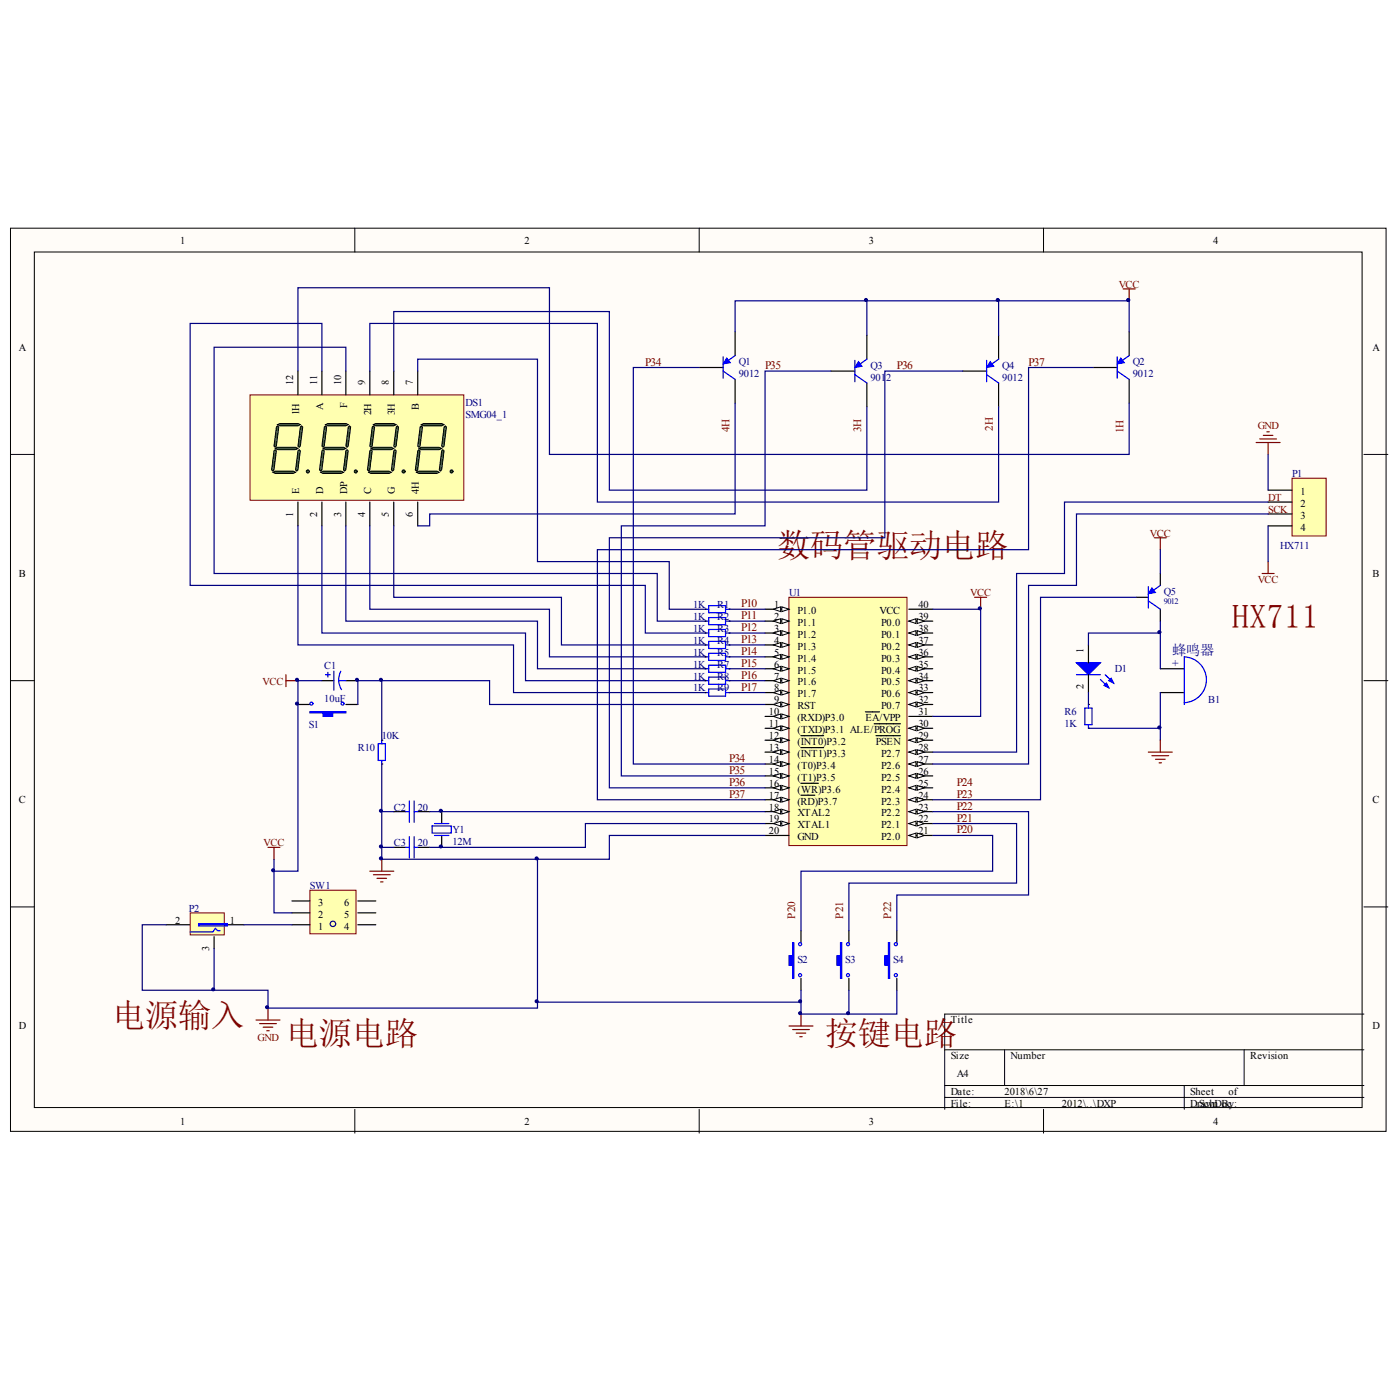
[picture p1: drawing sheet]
<svg xmlns="http://www.w3.org/2000/svg" width="100mm" height="98mm" viewBox="0 0 100 98" stroke-linecap="round" stroke-linejoin="round" font-family="sans-serif">
<g fill="#fffcf8" stroke="#000" stroke-width=".07">
<path d="M.7 16.3h98.1v64.3h-98.1z"/>
<path d="M2.4 18h94.7v60.9h-94.7z"/>
</g>
<g fill="none" stroke="#000" stroke-width=".07">
<path d="M25.3 16.3v1.7M49.9 16.3v1.7M74.4 16.3v1.7M.7 32.4h1.8M97.3 32.4h1.7M.7 48.5h1.8M97.3 48.5h1.7M.7 64.6h1.8M25.3 79.1v1.7M49.9 79.1v1.7M67.4 74.8h29.9M67.4 77.4h29.9"/>
<path d="M67.4 78.2h29.9M71.6 74.8v2.6M74.4 79.1v1.7M84.5 77.4v1.7M88.7 74.8v2.6M97.3 64.6h1.7M97.3 72.3h-29.9v6.8"/>
</g>
<path d="M49.9 26.2h1.7M52.4 23.6v1.7M52.4 27v1.7M59.3 26.4h1.7M61.8 23.9v1.7M61.8 27.3v1.7M68.7 26.4h1.7M71.2 23.9v1.7M71.2 27.3v1.7M78 26.2h1.7M80.5 23.6v1.7M80.5 27v1.7" fill="none" stroke="#000" stroke-width=".09"/>
<path d="M51.6 25.4v1.6M51.6 26.4l.8 .6M52.4 25.3l-.6 .5M61 25.7v1.5M61 26.7l.8 .6M61.8 25.6l-.6 .4M70.4 25.7v1.5M70.4 26.7l.8 .6M71.2 25.6l-.6 .4M79.7 25.4v1.6M79.7 26.4l.8 .6M80.5 25.3l-.6 .5" fill="none" stroke="#00f" stroke-width=".09"/>
<g fill="#00f" stroke="#00f" stroke-width=".07">
<path d="M51.8 25.5l.3 .4h-.5z"/>
<path d="M61.2 25.8l.3 .3-.5 .1z"/>
<path d="M70.6 25.8l.3 .3-.5 .1z"/>
<path d="M79.9 25.5l.3 .4h-.5z"/>
</g>
<path d="M80.1 20.6h.8M80.5 20.6v.8" fill="none" stroke="#800000" stroke-width=".09"/>
<path d="M56.3 42.6h8.4v17.7h-8.4z" fill="#ffffb0" stroke="#800000" stroke-width=".07"/>
<path d="M54.6 43.4h1.7" fill="none" stroke="#000" stroke-width=".09"/>
<g fill="#fffcf8" stroke="#000" stroke-width=".07">
<path d="M55.8 43.3l.5 .1-.5 .2z"/>
<path d="M55.2 43.4l.5-.1v.3z"/>
</g>
<path d="M54.6 44.3h1.7" fill="none" stroke="#000" stroke-width=".09"/>
<g fill="#fffcf8" stroke="#000" stroke-width=".07">
<path d="M55.8 44.1l.5 .2-.5 .1z"/>
<path d="M55.2 44.3l.5-.2v.3z"/>
</g>
<path d="M54.6 45.1h1.7" fill="none" stroke="#000" stroke-width=".09"/>
<g fill="#fffcf8" stroke="#000" stroke-width=".07">
<path d="M55.8 44.9l.5 .2-.5 .2z"/>
<path d="M55.2 45.1l.5-.2v.4z"/>
</g>
<path d="M54.6 46h1.7" fill="none" stroke="#000" stroke-width=".09"/>
<g fill="#fffcf8" stroke="#000" stroke-width=".07">
<path d="M55.8 45.8l.5 .2-.5 .1z"/>
<path d="M55.2 46l.5-.2v.3z"/>
</g>
<path d="M54.6 46.8h1.7" fill="none" stroke="#000" stroke-width=".09"/>
<g fill="#fffcf8" stroke="#000" stroke-width=".07">
<path d="M55.8 46.6l.5 .2-.5 .2z"/>
<path d="M55.2 46.8l.5-.2v.4z"/>
</g>
<path d="M54.6 47.7h1.7" fill="none" stroke="#000" stroke-width=".09"/>
<g fill="#fffcf8" stroke="#000" stroke-width=".07">
<path d="M55.8 47.5l.5 .2-.5 .1z"/>
<path d="M55.2 47.7l.5-.2v.3z"/>
</g>
<path d="M54.6 48.5h1.7" fill="none" stroke="#000" stroke-width=".09"/>
<g fill="#fffcf8" stroke="#000" stroke-width=".07">
<path d="M55.8 48.3l.5 .2-.5 .2z"/>
<path d="M55.2 48.5l.5-.2v.4z"/>
</g>
<path d="M54.6 49.4h1.7" fill="none" stroke="#000" stroke-width=".09"/>
<g fill="#fffcf8" stroke="#000" stroke-width=".07">
<path d="M55.8 49.2l.5 .2-.5 .1z"/>
<path d="M55.2 49.4l.5-.2v.3z"/>
</g>
<path d="M54.6 50.2h1.7" fill="none" stroke="#000" stroke-width=".09"/>
<g fill="#fffcf8" stroke="#000" stroke-width=".07">
<path d="M55.8 50l.5 .2-.5 .2z"/>
<path d="M55.2 50.2l.5-.2v.4z"/>
</g>
<path d="M54.6 51.1h1.7" fill="none" stroke="#000" stroke-width=".09"/>
<g fill="#fffcf8" stroke="#000" stroke-width=".07">
<path d="M55.8 50.9l.5 .2-.5 .1z"/>
<path d="M55.2 51.1l.5-.2v.3z"/>
</g>
<path d="M54.6 51.9h1.7" fill="none" stroke="#000" stroke-width=".09"/>
<g fill="#fffcf8" stroke="#000" stroke-width=".07">
<path d="M55.8 51.7l.5 .2-.5 .2z"/>
<path d="M55.2 51.9l.5-.2v.4z"/>
</g>
<path d="M54.6 52.8h1.7" fill="none" stroke="#000" stroke-width=".09"/>
<g fill="#fffcf8" stroke="#000" stroke-width=".07">
<path d="M55.8 52.6l.5 .2-.5 .1z"/>
<path d="M55.2 52.8l.5-.2v.3z"/>
</g>
<path d="M54.6 53.6h1.7M57.1 52.4h1.6" fill="none" stroke="#000" stroke-width=".09"/>
<g fill="#fffcf8" stroke="#000" stroke-width=".07">
<path d="M55.8 53.4l.5 .2-.5 .2z"/>
<path d="M55.2 53.6l.5-.2v.4z"/>
</g>
<path d="M54.6 54.5h1.7M57.1 53.3h1.6" fill="none" stroke="#000" stroke-width=".09"/>
<g fill="#fffcf8" stroke="#000" stroke-width=".07">
<path d="M55.8 54.3l.5 .2-.5 .1z"/>
<path d="M55.2 54.5l.5-.2v.3z"/>
</g>
<path d="M54.6 55.3h1.7" fill="none" stroke="#000" stroke-width=".09"/>
<g fill="#fffcf8" stroke="#000" stroke-width=".07">
<path d="M55.8 55.1l.5 .2-.5 .2z"/>
<path d="M55.2 55.3l.5-.2v.4z"/>
</g>
<path d="M54.6 56.2h1.7" fill="none" stroke="#000" stroke-width=".09"/>
<g fill="#fffcf8" stroke="#000" stroke-width=".07">
<path d="M55.8 56l.5 .2-.5 .1z"/>
<path d="M55.2 56.2l.5-.2v.3z"/>
</g>
<path d="M54.6 57h1.7M57.1 55.8h1.3" fill="none" stroke="#000" stroke-width=".09"/>
<g fill="#fffcf8" stroke="#000" stroke-width=".07">
<path d="M55.8 56.8l.5 .2-.5 .2z"/>
<path d="M55.2 57l.5-.2v.4z"/>
</g>
<path d="M54.6 57.8h1.7M57.1 56.7h1" fill="none" stroke="#000" stroke-width=".09"/>
<g fill="#fffcf8" stroke="#000" stroke-width=".07">
<path d="M55.8 57.7l.5 .1-.5 .2z"/>
<path d="M55.2 57.8l.5-.1v.3z"/>
</g>
<path d="M54.6 58.7h1.7" fill="none" stroke="#000" stroke-width=".09"/>
<g fill="#fffcf8" stroke="#000" stroke-width=".07">
<path d="M55.8 58.5l.5 .2-.5 .2z"/>
<path d="M55.2 58.7l.5-.2v.4z"/>
</g>
<path d="M54.6 59.5h1.7M64.8 59.5h1.7" fill="none" stroke="#000" stroke-width=".09"/>
<g fill="#fffcf8" stroke="#000" stroke-width=".07">
<path d="M64.8 59.5l.5-.1v.3z"/>
<path d="M65.4 59.4l.5 .1-.5 .2z"/>
</g>
<path d="M64.8 58.7h1.7" fill="none" stroke="#000" stroke-width=".09"/>
<g fill="#fffcf8" stroke="#000" stroke-width=".07">
<path d="M64.8 58.7l.5-.2v.4z"/>
<path d="M65.4 58.5l.5 .2-.5 .2z"/>
</g>
<path d="M64.8 57.8h1.7" fill="none" stroke="#000" stroke-width=".09"/>
<g fill="#fffcf8" stroke="#000" stroke-width=".07">
<path d="M64.8 57.8l.5-.1v.3z"/>
<path d="M65.4 57.7l.5 .1-.5 .2z"/>
</g>
<path d="M64.8 57h1.7" fill="none" stroke="#000" stroke-width=".09"/>
<g fill="#fffcf8" stroke="#000" stroke-width=".07">
<path d="M64.8 57l.5-.2v.4z"/>
<path d="M65.4 56.8l.5 .2-.5 .2z"/>
</g>
<path d="M64.8 56.2h1.7" fill="none" stroke="#000" stroke-width=".09"/>
<g fill="#fffcf8" stroke="#000" stroke-width=".07">
<path d="M64.8 56.2l.5-.2v.3z"/>
<path d="M65.4 56l.5 .2-.5 .1z"/>
</g>
<path d="M64.8 55.3h1.7" fill="none" stroke="#000" stroke-width=".09"/>
<g fill="#fffcf8" stroke="#000" stroke-width=".07">
<path d="M64.8 55.3l.5-.2v.4z"/>
<path d="M65.4 55.1l.5 .2-.5 .2z"/>
</g>
<path d="M64.8 54.5h1.7" fill="none" stroke="#000" stroke-width=".09"/>
<g fill="#fffcf8" stroke="#000" stroke-width=".07">
<path d="M64.8 54.5l.5-.2v.3z"/>
<path d="M65.4 54.3l.5 .2-.5 .1z"/>
</g>
<path d="M64.8 53.6h1.7" fill="none" stroke="#000" stroke-width=".09"/>
<g fill="#fffcf8" stroke="#000" stroke-width=".07">
<path d="M64.8 53.6l.5-.2v.4z"/>
<path d="M65.4 53.4l.5 .2-.5 .2z"/>
</g>
<path d="M64.8 52.8h1.7" fill="none" stroke="#000" stroke-width=".09"/>
<g fill="#fffcf8" stroke="#000" stroke-width=".07">
<path d="M64.8 52.8l.5-.2v.3z"/>
<path d="M65.4 52.6l.5 .2-.5 .1z"/>
</g>
<path d="M62.5 52.4h1.7M64.8 51.9h1.7" fill="none" stroke="#000" stroke-width=".09"/>
<g fill="#fffcf8" stroke="#000" stroke-width=".07">
<path d="M64.8 51.9l.5-.2v.4z"/>
<path d="M65.4 51.7l.5 .2-.5 .2z"/>
</g>
<path d="M61.7 50.7h1M62.3 51.6h1.9M64.8 51.1h1.7M64.8 50.2h1.7" fill="none" stroke="#000" stroke-width=".09"/>
<g fill="#fffcf8" stroke="#000" stroke-width=".07">
<path d="M64.8 50.2l.5-.2v.4z"/>
<path d="M65.4 50l.5 .2-.5 .2z"/>
</g>
<path d="M64.8 49.4h1.7" fill="none" stroke="#000" stroke-width=".09"/>
<g fill="#fffcf8" stroke="#000" stroke-width=".07">
<path d="M64.8 49.4l.5-.2v.3z"/>
<path d="M65.4 49.2l.5 .2-.5 .1z"/>
</g>
<path d="M64.8 48.5h1.7" fill="none" stroke="#000" stroke-width=".09"/>
<g fill="#fffcf8" stroke="#000" stroke-width=".07">
<path d="M64.8 48.5l.5-.2v.4z"/>
<path d="M65.4 48.3l.5 .2-.5 .2z"/>
</g>
<path d="M64.8 47.7h1.7" fill="none" stroke="#000" stroke-width=".09"/>
<g fill="#fffcf8" stroke="#000" stroke-width=".07">
<path d="M64.8 47.7l.5-.2v.3z"/>
<path d="M65.4 47.5l.5 .2-.5 .1z"/>
</g>
<path d="M64.8 46.8h1.7" fill="none" stroke="#000" stroke-width=".09"/>
<g fill="#fffcf8" stroke="#000" stroke-width=".07">
<path d="M64.8 46.8l.5-.2v.4z"/>
<path d="M65.4 46.6l.5 .2-.5 .2z"/>
</g>
<path d="M64.8 46h1.7" fill="none" stroke="#000" stroke-width=".09"/>
<g fill="#fffcf8" stroke="#000" stroke-width=".07">
<path d="M64.8 46l.5-.2v.3z"/>
<path d="M65.4 45.8l.5 .2-.5 .1z"/>
</g>
<path d="M64.8 45.1h1.7" fill="none" stroke="#000" stroke-width=".09"/>
<g fill="#fffcf8" stroke="#000" stroke-width=".07">
<path d="M64.8 45.1l.5-.2v.4z"/>
<path d="M65.4 44.9l.5 .2-.5 .2z"/>
</g>
<path d="M64.8 44.3h1.7" fill="none" stroke="#000" stroke-width=".09"/>
<g fill="#fffcf8" stroke="#000" stroke-width=".07">
<path d="M64.8 44.3l.5-.2v.3z"/>
<path d="M65.4 44.1l.5 .2-.5 .1z"/>
</g>
<g fill="none" stroke="#000" stroke-width=".09">
<path d="M21.2 50.2h.9M23 48.5h.8M24.7 48.5h.8M24.7 50.2h.8M27.2 54.5h.1M27.2 52.8h.1M28.1 57.8h.8M29.8 57.8h.8M31.5 57.8v.9M31.5 59.5v.9M64.8 43.4h1.7M81 42.6h.9"/>
<path d="M82.7 47.7h1.8M82.7 49.4h1.8M82.7 40.9v.8M82.7 43.4v.9M28.1 60.4h.8M29.8 60.4h.8M57.1 66.3v.9M57.1 69.7v.9M60.5 66.3v.9M60.5 69.7v.9M64 66.3v.9M64 69.7v.9"/>
</g>
<g fill="none" stroke="#00f" stroke-width=".09">
<path d="M23.2 48.1h.4M23.4 47.9v.4M23.8 47.8v1.4M24.2 48.5h.5M24.2 48.5l.2 .7M24.3 47.8l-.1 .7M27 53h.5v1.2h-.5zM27.2 52.8v.2M27.2 54.2v.3M28.9 57.8h.3M29.2 57.1v1.5M29.2 59.6v1.6"/>
<path d="M29.5 57.8h.3M29.5 57.1v1.5M29.5 59.6v1.6M30.8 58.9h1.4v.5h-1.4zM31 58.7h1M31 59.5h1M81.9 41.8v1.5M81.9 42.8l.8 .6M82.7 41.7l-.6 .4M84.4 50.1a1.63 1.63 0 0 0 1.6-1.6 1.63 1.63 0 0 0-1.5-1.7v3.4M28.9 60.4h.3M29.5 60.4h.3"/>
<circle cx="22.2" cy="50.1" r=".11"/>
<circle cx="24.4" cy="50.1" r=".11"/>
<circle cx="57.1" cy="67.3" r=".11"/>
<circle cx="57.1" cy="69.5" r=".11"/>
<circle cx="60.5" cy="67.3" r=".11"/>
<circle cx="60.5" cy="69.5" r=".11"/>
<circle cx="63.9" cy="67.3" r=".11"/>
<circle cx="63.9" cy="69.5" r=".11"/>
</g>
<path d="M82.7 39.2v1.7M66.5 43.4h3.4v7.7h-3.4M82.7 44.3v3.4M82.7 49.4v3.4M27.2 60.4h.9" fill="none" stroke="#000080" stroke-width=".09"/>
<g fill="none" stroke="#800000" stroke-width=".09">
<path d="M82.3 38.3h.9M82.7 38.3v.9M20.4 48.1v.8M20.4 48.5h.8M69.5 42.6h.9M69.9 42.6v.8M81.9 53.6h1.7M82.1 53.9h1.2M82.4 54.1h.7M82.7 54.4h.1M82.7 52.8v.8M26.4 62.1h1.7"/>
<path d="M26.6 62.3h1.2M26.9 62.6h.7M27.1 62.9h.2M27.2 61.2v.9M56.3 73.1h1.7M56.5 73.4h1.2M56.8 73.6h.7M57 73.9h.2M57.1 72.3v.8"/>
</g>
<g fill="#00f" stroke="#00f" stroke-width=".09">
<path d="M22.1 50.7h2.6v.1h-1v.3h-.7v-.3h-.9z" fill-rule="evenodd"/>
<path d="M63.4 67.2v2.5v-.9h-.3v-.7h.3z" fill-rule="evenodd"/>
<path d="M59.9 67.2h.1v2.5h-.1v-.9h-.2v-.7h.2z" fill-rule="evenodd"/>
<path d="M56.5 67.2h.1v2.5h-.1v-.9h-.2v-.7h.2z" fill-rule="evenodd"/>
</g>
<path d="M82.1 41.9l.3 .3-.5 .1z" fill="#00f" stroke="#00f" stroke-width=".07"/>
<path d="M17.8 28.1h15.3v7.6h-15.3z" fill="#ffffb0" stroke="#800000" stroke-width=".07"/>
<g fill="#0f0" stroke="#000" stroke-width=".07">
<circle cx="21.9" cy="33.6" r=".11"/>
<circle cx="25.4" cy="33.6" r=".11"/>
<circle cx="28.8" cy="33.6" r=".11"/>
<circle cx="32.2" cy="33.6" r=".11"/>
</g>
<g fill="#0f0" stroke="#000" stroke-width=".07">
<path d="M19.5 33.7l.1-.1h1.3l.2 .1h-.2h-1.3z" fill-rule="evenodd"/>
<path d="M19.6 32l.2-.1h1.3l.1 .1h-.1h-1.3z" fill-rule="evenodd"/>
<path d="M19.8 30.3l.2-.1h1.2l.2 .1-.2 .1h-1.2z" fill-rule="evenodd"/>
<path d="M21.4 30.4h.1h.1l-.2 1.4-.1 .1-.1-.1z" fill-rule="evenodd"/>
<path d="M19.7 30.4h.1h.1l-.2 1.4-.1 .1-.1-.1z" fill-rule="evenodd"/>
<path d="M19.5 32.1l.1-.1 .1 .1-.2 1.4v.1l-.1-.1z" fill-rule="evenodd"/>
<path d="M21.2 32.1l.1-.1 .1 .1-.2 1.4v.1l-.1-.1z" fill-rule="evenodd"/>
<path d="M22.9 33.7l.1-.1h1.3l.2 .1h-.2h-1.3z" fill-rule="evenodd"/>
<path d="M23 32l.2-.1h1.3l.2 .1h-.2h-1.3z" fill-rule="evenodd"/>
<path d="M23.2 30.3l.2-.1h1.3l.1 .1-.1 .1h-1.3z" fill-rule="evenodd"/>
<path d="M24.8 30.4h.1h.1l-.2 1.4-.1 .1v-.1z" fill-rule="evenodd"/>
<path d="M23.1 30.4h.1h.1l-.2 1.4-.1 .1v-.1z" fill-rule="evenodd"/>
<path d="M23 32.1v-.1l.1 .1-.1 1.4-.1 .1-.1-.1z" fill-rule="evenodd"/>
<path d="M24.7 32.1v-.1l.1 .1-.1 1.4-.1 .1-.1-.1z" fill-rule="evenodd"/>
<path d="M26.3 33.7l.2-.1h1.2l.2 .1h-.2h-1.2z" fill-rule="evenodd"/>
<path d="M26.5 32l.1-.1h1.3l.2 .1h-.2h-1.3z" fill-rule="evenodd"/>
<path d="M26.6 30.3l.2-.1h1.3l.2 .1-.2 .1h-1.3z" fill-rule="evenodd"/>
<path d="M28.3 30.4h.1l-.1 1.4-.1 .1-.1-.1z" fill-rule="evenodd"/>
<path d="M26.5 30.4h.1h.1l-.2 1.4v.1l-.1-.1z" fill-rule="evenodd"/>
<path d="M26.4 32.1l.1-.1v.1l-.1 1.4-.1 .1-.1-.1z" fill-rule="evenodd"/>
<path d="M28.1 32.1l.1-.1 .1 .1-.2 1.4-.1 .1-.1-.1z" fill-rule="evenodd"/>
<path d="M29.7 33.7l.2-.1h1.3l.1 .1h-.1h-1.3z" fill-rule="evenodd"/>
<path d="M29.9 32l.1-.1h1.3l.2 .1h-.2h-1.3z" fill-rule="evenodd"/>
<path d="M30 30.3l.2-.1h1.3l.2 .1-.2 .1h-1.3z" fill-rule="evenodd"/>
<path d="M31.7 30.4h.1l-.1 1.4-.1 .1-.1-.1z" fill-rule="evenodd"/>
<path d="M30 30.4h.1l-.1 1.4-.1 .1-.1-.1z" fill-rule="evenodd"/>
<path d="M29.8 32.1l.1-.1 .1 .1-.2 1.4-.1 .1-.1-.1z" fill-rule="evenodd"/>
<path d="M31.5 32.1l.1-.1 .1 .1-.2 1.4-.1 .1-.1-.1z" fill-rule="evenodd"/>
</g>
<g fill="none" stroke="#000" stroke-width=".09">
<path d="M21.2 26.4v1.7M21.2 35.8v1.7M23 26.4v1.7M23 35.8v1.7M24.7 26.4v1.7M24.7 35.8v1.7M26.4 26.4v1.7M26.4 35.8v1.7M28.1 26.4v1.7M28.1 35.8v1.7M29.8 26.4v1.7M29.8 35.8v1.7"/>
<path d="M77.6 50.2h.1M77.6 51.9h.1M77.6 46v1.2M77.6 48.1v1.3"/>
</g>
<g fill="none" stroke="#000080" stroke-width=".09">
<path d="M21.2 26.4v-5.9h18v11.9h41.3v-3.7M21.2 37.5v8.5h15.4v3.4h13.7M23 26.4v-3.3h-9.4v18.6h32.4v3.4h4.3M23 37.5v7.6h14.5v3.4h12.8M24.7 26.4v-1.6h-9.4v16.1h31.6v3.4h3.4M24.7 37.5v6.8h13.6v3.4h12M26.4 26.4v-3.3h16.2v12.7h28.6v-6.8M26.4 37.5v5.9h12.8v3.4h11.1M28.1 26.4v-4.2h15.4v12.7h18.3v-5.9M28.1 37.5v5.1h11.9v3.4h10.3M29.8 26.4v-.8h8.5v14.4h9.4v3.4h2.6M49.9 26.2h-4.7v28.3h9.4"/>
<path d="M52.4 28.7v7.9h-21.8v.9h-.8M52.4 23.6v-2.2h28.1v2.2M59.3 26.4h-4.7v11.1h-10.3v17.8h10.3M61.8 21.4v2.5M68.7 26.4h-5.6v11.9h-19.6v17.9h11.1M71.2 21.4v2.5M78 26.2h-4.7v13h-30.7v17.8h12M25.5 50.2v-1.7h9.4v1.7h19.7M27.2 54.5v6.7h16.3v-1.7h11.1M27.2 48.5v4.3M27.2 57.8h.9M30.6 57.8h24"/>
<path d="M54.6 58.7h-12.9v1.7h-11.1M66.5 57.8h6.8v6h-9.3v2.5M66.5 58.7h6v4.2h-12v3.4M66.5 59.5h4.3v2.6h-13.7v4.2M77.6 51.9h5.1M77.6 49.4v.8M81 42.6h-6.8v14.4h-7.7M82.7 45.1h-5.1v.9"/>
</g>
<path d="M76.8 48.1h1.7M77.4 50.5h.5v1.2h-.5zM77.6 50.2v.3M77.6 51.7v.2M78.5 48.4l.6 .6M78.8 48.1l.6 .6" fill="none" stroke="#00f" stroke-width=".09"/>
<g fill="#00f" stroke="#00f" stroke-width=".09">
<path d="M76.8 47.2h1.7l-.9 .9z"/>
<path d="M78.7 48.9l.2-.2 .2 .3z"/>
<path d="M79.1 48.5l.1-.2 .2 .4z"/>
</g>
<path d="M92.1 34.1h2.5v4.1h-2.5z" fill="#ffffb0" stroke="#800000" stroke-width=".07"/>
<path d="M90.4 34.9h1.7M90.4 35.8h1.7M90.4 36.6h1.7M90.4 37.5h1.7" fill="none" stroke="#000" stroke-width=".09"/>
<g fill="none" stroke="#800000" stroke-width=".09">
<path d="M89.6 31.5h1.7M89.8 31.3h1.2M90.1 31h.7M90.3 30.8h.2M90.4 31.5v.9M90 40.9h.9M90.4 40v.9M18.3 72.7h1.7M18.5 73h1.2M18.8 73.2h.7M19 73.5h.2M19.1 71.9v.8"/>
<path d="M19.1 60.4h.9M19.5 60.4v.8"/>
</g>
<path d="M90.4 36.6h-13.6v5.1h-3.5v12.8h-6.8M90.4 35.8h-14.5v5.1h-3.4v12.7h-6M90.4 32.4v2.5M90.4 37.5v2.5" fill="none" stroke="#000080" stroke-width=".09"/>
<path d="M22.1 63.5h3.3v3.1h-3.3z" fill="#ffffb0" stroke="#800000" stroke-width=".07"/>
<path d="M11.9 65.9h1.7M15.3 66.8v.8M15.7 65.9h1.7M20.8 64.2h1.3M20.8 65.1h1.3M20.8 65.9h1.3M25.5 64.2h1.3M25.5 65.1h1.3M25.5 65.9h1.3" fill="none" stroke="#000" stroke-width=".09"/>
<g fill="none" stroke="#000080" stroke-width=".09">
<path d="M19.5 61.2v3.9h1.3"/>
<circle cx="23.7" cy="65.8" r=".19"/>
</g>
<path d="M13.6 65.1h2.4v1.5h-2.4z" fill="#ffffb0" stroke="#800000" stroke-width=".07"/>
<g fill="none" stroke="#00f" stroke-width=".09">
<path d="M50.3 43.4h.2M50.3 44.3h.2M50.3 45.1h.2M50.3 46.8h.2M50.3 49.4h.2M50.3 48.5h.2M50.3 47.7h.2M50.3 46h.2M50.5 43.2h1.2v.5h-1.2zM50.5 44h1.2v.5h-1.2zM50.5 44.9h1.2v.5h-1.2zM50.5 45.7h1.2v.5h-1.2z"/>
<path d="M50.5 46.6h1.2v.5h-1.2zM50.5 47.4h1.2v.5h-1.2zM50.5 48.3h1.2v.5h-1.2zM50.5 49.1h1.2v.5h-1.2zM51.7 43.4h.3M51.7 44.3h.3M51.7 45.1h.3M51.7 46.8h.3M51.7 49.4h.3M51.7 48.5h.3M51.7 47.7h.3M51.7 46h.3"/>
<path d="M14.2 65.8h2v.2h-2zM14.2 65.9h2M15.7 66.3h-.2l-.1-.1-.2 .2h-1.6"/>
</g>
<g fill="none" stroke="#000080" stroke-width=".09">
<path d="M23 48.5h-1.8v13.6h-1.7M52 43.4h2.6M52 44.3h2.6M52 45.1h2.6M52 46h2.6M52 46.8h2.6M52 47.7h2.6M52 48.5h2.6M52 49.4h2.6M11.9 65.9h-1.8v4.7h9v1.3h19.2v-.5h18.8M15.3 67.6v3M17.4 65.9h3.4"/>
<path d="M38.3 61.2v10.2M57.1 70.6v1.7h3.4v-1.7M64 70.6v1.7h-3.5"/>
</g>
<g fill="none" stroke="#000" stroke-width=".09">
<path d="M50.3 43.4h.1M50.3 44.3h.1M50.3 45.1h.1M50.3 46.8h.1M50.3 49.4h.1M50.3 48.5h.1M50.3 47.7h.1M50.3 46h.1M52 43.4h.1M52 44.3h.1M52 45.1h.1M52 46.8h.1"/>
<path d="M52 49.4h.1M52 48.5h.1M52 47.7h.1M52 46h.1"/>
</g>
<g fill="#000080" stroke="#000080" stroke-width=".07">
<circle cx="15.2" cy="70.5" r=".11"/>
<circle cx="19" cy="71.8" r=".11"/>
<circle cx="19.5" cy="62" r=".11"/>
<circle cx="21.2" cy="50.1" r=".11"/>
<circle cx="21.2" cy="48.4" r=".11"/>
<circle cx="25.5" cy="48.4" r=".11"/>
<circle cx="27.2" cy="61.2" r=".11"/>
<circle cx="27.2" cy="60.3" r=".11"/>
<circle cx="27.2" cy="57.8" r=".11"/>
<circle cx="27.2" cy="48.4" r=".11"/>
<circle cx="31.4" cy="60.3" r=".11"/>
<circle cx="31.4" cy="57.8" r=".11"/>
<circle cx="38.3" cy="71.4" r=".11"/>
<circle cx="38.3" cy="61.2" r=".11"/>
<circle cx="57.1" cy="72.2" r=".11"/>
<circle cx="57.1" cy="71.4" r=".11"/>
<circle cx="60.5" cy="72.2" r=".11"/>
<circle cx="61.8" cy="21.4" r=".11"/>
<circle cx="69.9" cy="43.4" r=".11"/>
<circle cx="71.1" cy="21.4" r=".11"/>
<circle cx="80.5" cy="21.4" r=".11"/>
<circle cx="82.7" cy="51.8" r=".11"/>
<circle cx="82.7" cy="45.1" r=".11"/>
</g>
<g font-size="2.4" fill="#800000">
<text x="55.4" y="39.7">数码管驱动电路</text>
<text x="87.9" y="44.8">HX711</text>
<text x="8" y="73.2">电源输入</text>
<text x="20.4" y="74.5">电源电路</text>
<text x="58.8" y="74.5">按键电路</text>
</g>
<text font-size="1" fill="#000080" x="83.6" y="46.7">蜂鸣器</text>
<g font-size=".8" fill="#800000">
<text x="46" y="26.1">P34</text>
<text x="54.6" y="26.3">P35</text>
<text x="64" y="26.3">P36</text>
<text x="73.3" y="26.1">P37</text>
<text x="52" y="30.8" transform="rotate(-90 52 30.8)">4H</text>
<text x="61.4" y="30.8" transform="rotate(-90 61.4 30.8)">3H</text>
<text x="70.8" y="30.7" transform="rotate(-90 70.8 30.7)">2H</text>
<text x="80.1" y="30.9" transform="rotate(-90 80.1 30.9)">1H</text>
<text x="52.8" y="43.3">P10</text>
<text x="52.8" y="44.1">P11</text>
<text x="52.8" y="45">P12</text>
<text x="52.8" y="45.8">P13</text>
<text x="52.8" y="46.7">P14</text>
<text x="52.8" y="47.5">P15</text>
<text x="52.8" y="48.4">P16</text>
<text x="52.8" y="49.2">P17</text>
<text x="52" y="54.3">P34</text>
<text x="52" y="55.2">P35</text>
<text x="52" y="56">P36</text>
<text x="52" y="56.9">P37</text>
<text x="68.2" y="59.4">P20</text>
<text x="68.2" y="58.6">P21</text>
<text x="68.2" y="57.7">P22</text>
<text x="68.2" y="56.9">P23</text>
<text x="68.2" y="56">P24</text>
<text x="56.7" y="65.5" transform="rotate(-90 56.7 65.5)">P20</text>
<text x="60.1" y="65.5" transform="rotate(-90 60.1 65.5)">P21</text>
<text x="63.5" y="65.5" transform="rotate(-90 63.5 65.5)">P22</text>
</g>
<text font-size=".8" fill="#000080" x="83.6" y="47.5">+</text>
<g font-size=".7">
<text x="12.8" y="17.4">1</text>
<text x="37.4" y="17.4">2</text>
<text x="62" y="17.4">3</text>
<text x="86.5" y="17.4">4</text>
<text x="1.4" y="25">A</text>
<text x="20.9" y="27.5" transform="rotate(-90 20.9 27.5)">12</text>
<text x="21.3" y="29.6" transform="rotate(-90 21.3 29.6)">1H</text>
<text x="22.6" y="27.5" transform="rotate(-90 22.6 27.5)">11</text>
<text x="23" y="29.2" transform="rotate(-90 23 29.2)">A</text>
<text x="24.3" y="27.5" transform="rotate(-90 24.3 27.5)">10</text>
<text x="24.7" y="29.1" transform="rotate(-90 24.7 29.1)">F</text>
<text x="26" y="27.5" transform="rotate(-90 26 27.5)">9</text>
<text x="26.5" y="29.6" transform="rotate(-90 26.5 29.6)">2H</text>
<text x="27.7" y="27.5" transform="rotate(-90 27.7 27.5)">8</text>
<text x="28.2" y="29.6" transform="rotate(-90 28.2 29.6)">3H</text>
<text x="29.4" y="27.5" transform="rotate(-90 29.4 27.5)">7</text>
<text x="29.9" y="29.2" transform="rotate(-90 29.9 29.2)">B</text>
<text x="97.9" y="25">A</text>
<text x="21.3" y="35.2" transform="rotate(-90 21.3 35.2)">E</text>
<text x="23" y="35.2" transform="rotate(-90 23 35.2)">D</text>
<text x="24.7" y="35.2" transform="rotate(-90 24.7 35.2)">DP</text>
<text x="26.5" y="35.2" transform="rotate(-90 26.5 35.2)">C</text>
<text x="28.2" y="35.2" transform="rotate(-90 28.2 35.2)">G</text>
<text x="29.9" y="35.2" transform="rotate(-90 29.9 35.2)">4H</text>
<text x="92.7" y="35.3">1</text>
<text x="1.4" y="41.1">B</text>
<text x="20.9" y="36.8" transform="rotate(-90 20.9 36.8)">1</text>
<text x="22.6" y="36.8" transform="rotate(-90 22.6 36.8)">2</text>
<text x="24.3" y="36.8" transform="rotate(-90 24.3 36.8)">3</text>
<text x="26" y="36.8" transform="rotate(-90 26 36.8)">4</text>
<text x="27.7" y="36.8" transform="rotate(-90 27.7 36.8)">5</text>
<text x="29.4" y="36.8" transform="rotate(-90 29.4 36.8)">6</text>
<text x="92.7" y="36.1">2</text>
<text x="92.7" y="37">3</text>
<text x="92.7" y="37.8">4</text>
<text x="97.9" y="41.1">B</text>
<text x="55.2" y="43.3">1</text>
<text x="55.2" y="44.2">2</text>
<text x="55.2" y="45">3</text>
<text x="55.2" y="45.9">4</text>
<text x="55.2" y="46.7">5</text>
<text x="55.2" y="47.6">6</text>
<text x="56.9" y="43.8">P1.0</text>
<text x="56.9" y="44.6">P1.1</text>
<text x="56.9" y="45.5">P1.2</text>
<text x="56.9" y="46.3">P1.3</text>
<text x="56.9" y="47.2">P1.4</text>
<text x="62.7" y="43.8">VCC</text>
<text x="62.8" y="47.2">P0.3</text>
<text x="62.8" y="46.3">P0.2</text>
<text x="62.8" y="45.5">P0.1</text>
<text x="62.8" y="44.6">P0.0</text>
<text x="65.5" y="47.6">35</text>
<text x="65.5" y="46.7">36</text>
<text x="65.5" y="45.9">37</text>
<text x="65.5" y="45">38</text>
<text x="65.5" y="44.2">39</text>
<text x="65.5" y="43.3">40</text>
<text x="77.3" y="46.6" transform="rotate(-90 77.3 46.6)">1</text>
<text x="54.8" y="51">10</text>
<text x="54.8" y="51.8">11</text>
<text x="54.8" y="52.7">12</text>
<text x="54.8" y="53.5">13</text>
<text x="55.2" y="48.4">7</text>
<text x="55.2" y="49.3">8</text>
<text x="55.2" y="50.1">9</text>
<text x="56.9" y="48">P1.5</text>
<text x="56.9" y="48.9">P1.6</text>
<text x="56.9" y="49.7">P1.7</text>
<text x="56.9" y="50.6">RST</text>
<text x="56.9" y="51.4">(RXD)P3.0</text>
<text x="56.9" y="52.3">(TXD)P3.1 ALE/PROG</text>
<text x="56.9" y="53.1">(INT0)P3.2</text>
<text x="56.9" y="53.9">(INT1)P3.3</text>
<text x="61.7" y="51.4">EA/VPP</text>
<text x="62.5" y="53.1">PSEN</text>
<text x="62.8" y="53.9">P2.7</text>
<text x="62.8" y="50.6">P0.7</text>
<text x="62.8" y="49.7">P0.6</text>
<text x="62.8" y="48.9">P0.5</text>
<text x="62.8" y="48">P0.4</text>
<text x="65.5" y="53.5">28</text>
<text x="65.5" y="52.7">29</text>
<text x="65.5" y="51.8">30</text>
<text x="65.5" y="51">31</text>
<text x="65.5" y="50.1">32</text>
<text x="65.5" y="49.3">33</text>
<text x="65.5" y="48.4">34</text>
<text x="77.3" y="49.1" transform="rotate(-90 77.3 49.1)">2</text>
<text x="1.4" y="57.2">C</text>
<text x="54.8" y="54.4">14</text>
<text x="54.8" y="55.2">15</text>
<text x="54.8" y="56.1">16</text>
<text x="54.8" y="56.9">17</text>
<text x="54.8" y="57.8">18</text>
<text x="54.8" y="58.6">19</text>
<text x="54.8" y="59.5">20</text>
<text x="56.9" y="54.8">(T0)P3.4</text>
<text x="56.9" y="55.6">(T1)P3.5</text>
<text x="56.9" y="56.5">(WR)P3.6</text>
<text x="56.9" y="57.3">(RD)P3.7</text>
<text x="56.9" y="58.2">XTAL2</text>
<text x="56.9" y="59">XTAL1</text>
<text x="56.9" y="59.9">GND</text>
<text x="62.8" y="59.9">P2.0</text>
<text x="62.8" y="59">P2.1</text>
<text x="62.8" y="58.2">P2.2</text>
<text x="62.8" y="57.3">P2.3</text>
<text x="62.8" y="56.5">P2.4</text>
<text x="62.8" y="55.6">P2.5</text>
<text x="62.8" y="54.8">P2.6</text>
<text x="65.5" y="59.5">21</text>
<text x="65.5" y="58.6">22</text>
<text x="65.5" y="57.8">23</text>
<text x="65.5" y="56.9">24</text>
<text x="65.5" y="56.1">25</text>
<text x="65.5" y="55.2">26</text>
<text x="65.5" y="54.4">27</text>
<text x="97.9" y="57.2">C</text>
<text x="12.5" y="65.8">2</text>
<text x="16.4" y="65.8">1</text>
<text x="22.7" y="64.6">3</text>
<text x="22.7" y="65.4">2</text>
<text x="24.5" y="65.4">5</text>
<text x="24.5" y="64.6">6</text>
<text x="14.9" y="67.8" transform="rotate(-90 14.9 67.8)">3</text>
<text x="22.7" y="66.3">1</text>
<text x="24.5" y="66.3">4</text>
<text x="1.4" y="73.4">D</text>
<text x="67.8" y="72.9">Title</text>
<text x="67.8" y="75.5">Size</text>
<text x="68.2" y="76.8">A4</text>
<text x="72.1" y="75.5">Number</text>
<text x="89.1" y="75.5">Revision</text>
<text x="97.9" y="73.4">D</text>
<text x="12.8" y="80.2">1</text>
<text x="37.4" y="80.2">2</text>
<text x="62" y="80.2">3</text>
<text x="67.8" y="78">Date:</text>
<text x="67.8" y="78.9">File:</text>
<text x="71.6" y="78">2018\6\27</text>
<text x="71.6" y="78.9">E:\1</text>
<text x="75.7" y="78.9">2012\..\DXP</text>
<text x="84.9" y="78">Sheet</text>
<text x="84.9" y="78.9">D.rawn oc</text>
<text x="85.5" y="78.9">SchDBy:</text>
<text x="86.5" y="80.2">4</text>
<text x="87.6" y="78">of</text>
</g>
<g font-size=".7" fill="#800000">
<text x="79.8" y="20.5">VCC</text>
<text x="89.7" y="30.6">GND</text>
<text x="90.4" y="35.7">DT</text>
<text x="82" y="38.2">VCC</text>
<text x="89.7" y="41.5">VCC</text>
<text x="90.4" y="36.6">SCK</text>
<text x="69.2" y="42.5">VCC</text>
<text x="18.7" y="48.9">VCC</text>
<text x="18.8" y="60.3">VCC</text>
<text x="18.4" y="74.2">GND</text>
</g>
<g font-size=".7" fill="#000080">
<text x="33.2" y="28.9">DS1</text>
<text x="33.2" y="29.8">SMG04_1</text>
<text x="52.7" y="26">Q1</text>
<text x="52.7" y="26.9">9012</text>
<text x="62.1" y="26.3">Q3</text>
<text x="62.1" y="27.1">901</text>
<text x="63.2" y="27.1">2</text>
<text x="71.5" y="26.3">Q4</text>
<text x="71.5" y="27.1">9012</text>
<text x="80.8" y="26">Q2</text>
<text x="80.8" y="26.9">9012</text>
<text x="92.1" y="34">P1</text>
<text x="91.3" y="39.1">HX711</text>
<text x="23.1" y="47.7">C1</text>
<text x="49.4" y="43.3">1K</text>
<text x="49.4" y="44.2">1K</text>
<text x="49.4" y="45">1K</text>
<text x="49.4" y="46.7">1K</text>
<text x="49.4" y="47.6">1K</text>
<text x="49.4" y="45.9">1K</text>
<text x="51.1" y="43.3">R1</text>
<text x="51.1" y="44.2">R2</text>
<text x="51.1" y="45">R3</text>
<text x="51.1" y="46.7">R5</text>
<text x="51.1" y="47.6">R7</text>
<text x="51.1" y="45.9">R4</text>
<text x="56.3" y="42.5">U1</text>
<text x="79.5" y="47.9">D1</text>
<text x="83" y="42.4">Q5</text>
<text x="22" y="51.9">S1</text>
<text x="23.1" y="50">10uF</text>
<text x="25.5" y="53.5">R10</text>
<text x="27.2" y="52.7">10K</text>
<text x="49.4" y="49.3">1K</text>
<text x="49.4" y="48.4">1K</text>
<text x="51.1" y="49.3">R9</text>
<text x="51.1" y="48.4">R8</text>
<text x="75.9" y="51">R6</text>
<text x="75.9" y="51.8">1K</text>
<text x="86.2" y="50.1">B1</text>
<text x="28.1" y="57.8">C2</text>
<text x="29.8" y="57.8">20</text>
<text x="32.3" y="59.4">Y1</text>
<text x="13.5" y="65">P2</text>
<text x="22.1" y="63.4">SW1</text>
<text x="28.1" y="60.3">C3</text>
<text x="29.8" y="60.3">20</text>
<text x="32.3" y="60.2">12M</text>
<text x="56.9" y="68.6">S2</text>
<text x="60.3" y="68.6">S3</text>
<text x="63.7" y="68.6">S4</text>
</g>
<text font-size=".6" fill="#000080" x="83" y="43.1">9012</text>
</svg>
